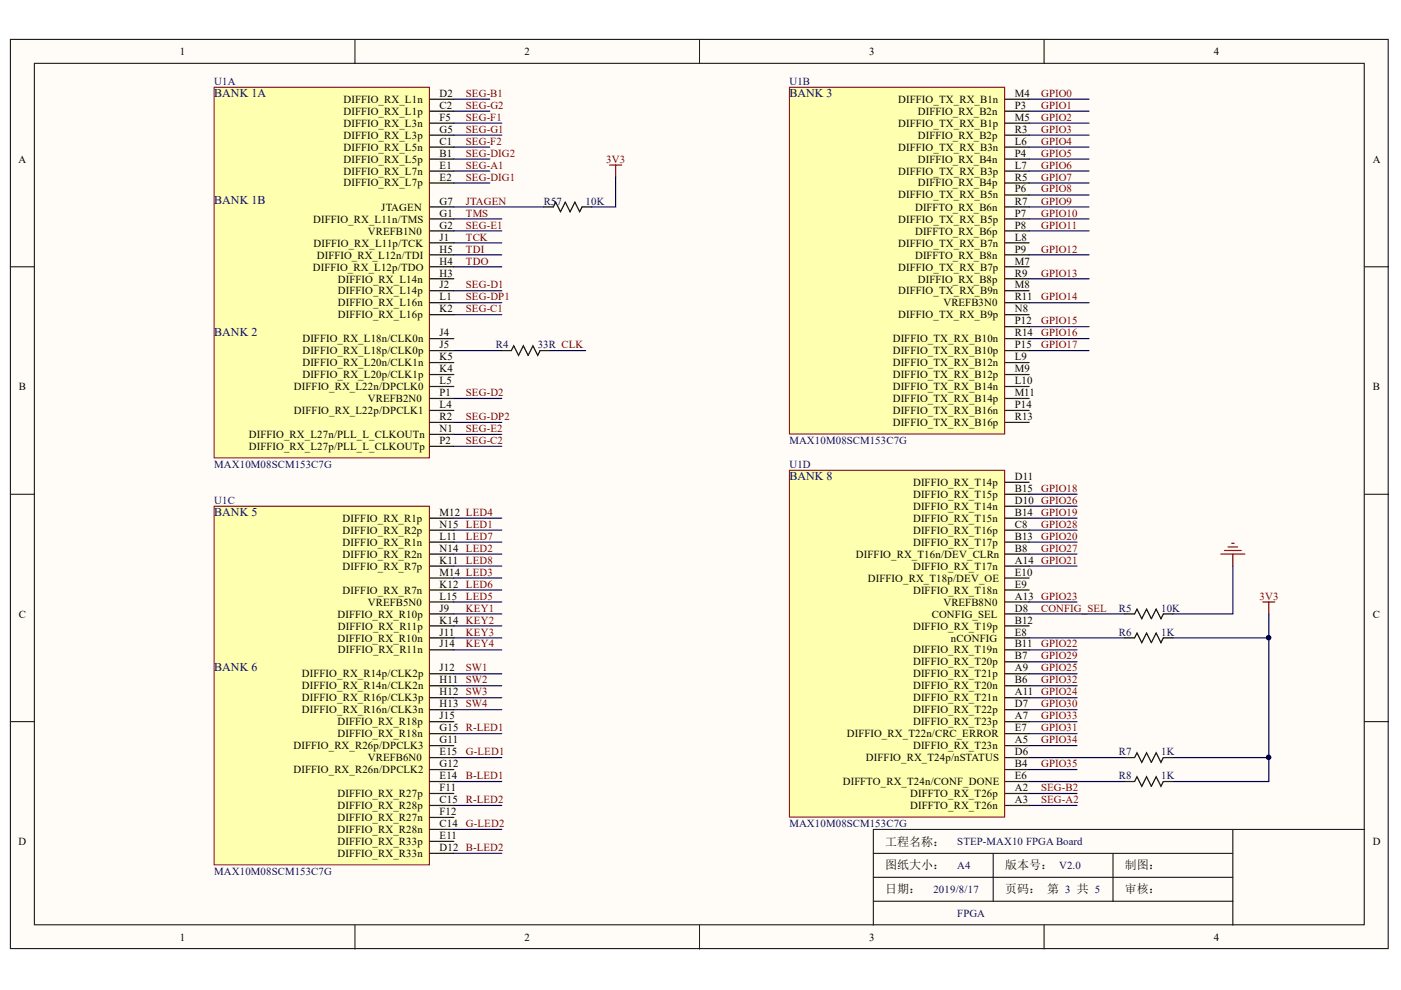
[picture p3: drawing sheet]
<svg xmlns="http://www.w3.org/2000/svg" width="297mm" height="210mm" viewBox="0 0 297 210" stroke-linecap="round" stroke-linejoin="round" font-family="sans-serif">
<g fill="#fffcf8" stroke="#000" stroke-width=".21">
<path d="M2.2 8.3h292.1v192.8h-292.1z"/>
<path d="M7.3 13.4h281.9v182.7h-281.9z"/>
</g>
<g fill="none" stroke="#000" stroke-width=".21">
<path d="M75.3 8.3v5.1M148.3 8.3v5.1M221.4 8.3v5.1M2.2 56.6h5.1M289.3 56.6h5.1M2.2 104.8h5.1M289.3 104.8h5.1M2.2 153h5.1M289.3 153h5.1M261.4 175.9v15.2h-76.2M289.3 175.9h-104.1v20.3M75.3 196.2v5"/>
<path d="M148.3 196.2v5M185.2 186h76.2M185.2 180.9h76.2M210.6 180.9v10.2M221.4 196.2v5M236 180.9v10.2M261.4 191.1v5.1"/>
</g>
<g fill="none" stroke="#000080" stroke-width=".25">
<path d="M96.2 31.2h7.6M96.2 33.7h7.6M96.2 21h7.6M96.2 36.3h7.6M96.2 38.8h7.6M96.2 23.6h7.6M218.2 38.8h12.7M96.2 46.4h10.2M96.2 51.5h10.2M96.2 54h10.2M96.2 56.6h10.2M218.2 54h12.7"/>
<path d="M218.2 41.3h12.7M218.2 43.9h12.7M218.2 49h12.7M96.2 74.3h10.2M96.2 64.2h10.2M96.2 66.7h10.2M96.2 61.6h10.2M116.5 74.3h7.7M218.2 74.3h12.7M218.2 71.8h12.7M218.2 64.2h12.7M218.2 69.3h12.7"/>
<path d="M96.2 89.6h10.2M96.2 92.1h10.2M96.2 84.5h10.2M96.2 112.4h10.2M218.2 104.8h10.2M218.2 117.5h10.2M96.2 132.7h10.2M218.2 130.2h20.3M218.2 120h10.2M218.2 127.6h10.2M218.2 135.2h20.3M96.2 155.5h10.2"/>
<path d="M218.2 142.9h10.2M218.2 147.9h10.2M218.2 153h10.2M218.2 158.1h10.2M218.2 145.4h10.2M96.2 170.8h10.2M96.2 160.6h10.2M96.2 165.7h10.2M218.2 168.2h10.2M218.2 170.8h10.2M218.2 160.6h20.3M218.2 165.7h20.3"/>
</g>
<path d="M267.7 127.6h2.6M269 127.6v2.6" fill="none" stroke="#800000" stroke-width=".25"/>
<path d="M45.4 18.5h45.6v78.6h-45.6z" fill="#ffffb0" stroke="#800000" stroke-width=".21"/>
<g fill="none" stroke="#000" stroke-width=".25">
<path d="M91.1 21h5.1M91.1 23.6h5.1M91.1 26.1h5.1M91.1 28.7h5.1M91.1 31.2h5.1M91.1 33.7h5.1M91.1 36.3h5.1M91.1 38.8h5.1M91.1 43.9h5.1M91.1 46.4h5.1M91.1 49h5.1M91.1 51.5h5.1"/>
<path d="M91.1 54h5.1M91.1 56.6h5.1M91.1 59.1h5.1M91.1 61.6h5.1M91.1 64.2h5.1M91.1 66.7h5.1M91.1 71.8h5.1M91.1 74.3h5.1M91.1 76.9h5.1M91.1 79.4h5.1M91.1 81.9h5.1M91.1 84.5h5.1"/>
<path d="M91.1 87h5.1M91.1 89.6h5.1M91.1 92.1h5.1M91.1 94.6h5.1"/>
</g>
<path d="M167.4 18.5h45.6v73.5h-45.6z" fill="#ffffb0" stroke="#800000" stroke-width=".21"/>
<g fill="none" stroke="#000" stroke-width=".25">
<path d="M213.1 21h5.1M213.1 23.6h5.1M213.1 26.1h5.1M213.1 28.7h5.1M213.1 31.2h5.1M213.1 36.3h5.1M213.1 33.7h5.1M213.1 38.8h5.1M213.1 41.3h5.1M213.1 46.4h5.1M213.1 51.5h5.1M213.1 56.6h5.1"/>
<path d="M213.1 43.9h5.1M213.1 49h5.1M213.1 54h5.1M213.1 59.1h5.1M213.1 61.6h5.1M213.1 66.7h5.1M213.1 64.2h5.1M213.1 69.3h5.1M213.1 71.8h5.1M213.1 74.3h5.1M213.1 76.9h5.1M213.1 79.4h5.1"/>
<path d="M213.1 81.9h5.1M213.1 84.5h5.1M213.1 87h5.1M213.1 89.6h5.1"/>
</g>
<path d="M45.4 107.3h45.6v76.1h-45.6z" fill="#ffffb0" stroke="#800000" stroke-width=".21"/>
<g fill="none" stroke="#000" stroke-width=".25">
<path d="M91.1 109.9h5.1M91.1 112.4h5.1M91.1 114.9h5.1M91.1 117.5h5.1M91.1 120h5.1M91.1 122.6h5.1M91.1 125.1h5.1M91.1 127.6h5.1M91.1 130.2h5.1M91.1 132.7h5.1M91.1 135.2h5.1M91.1 137.8h5.1"/>
<path d="M91.1 142.9h5.1M91.1 145.4h5.1M91.1 147.9h5.1M91.1 150.5h5.1M91.1 153h5.1M91.1 155.5h5.1M91.1 158.1h5.1M91.1 160.6h5.1M91.1 163.2h5.1M91.1 165.7h5.1M91.1 168.2h5.1M91.1 170.8h5.1"/>
<path d="M91.1 173.3h5.1M91.1 175.9h5.1M91.1 178.4h5.1M91.1 180.9h5.1"/>
</g>
<path d="M167.4 99.7h45.6v73.5h-45.6z" fill="#ffffb0" stroke="#800000" stroke-width=".21"/>
<g fill="none" stroke="#000" stroke-width=".25">
<path d="M115.3 43.9h2l.5-1 1 2 1.1-2 1 2 1-2 1 2 .5-1h2M106.4 74.3h2l.5-1 1 2 1.1-2 1 2 1-2 1 2 .5-1h2M213.1 102.3h5.1M213.1 104.8h5.1M213.1 107.3h5.1M213.1 109.9h5.1M213.1 112.4h5.1M213.1 114.9h5.1M213.1 117.5h5.1M213.1 120h5.1M213.1 122.6h5.1M213.1 125.1h5.1"/>
<path d="M213.1 127.6h5.1M213.1 130.2h5.1M213.1 132.7h5.1M213.1 135.2h5.1M213.1 137.8h5.1M238.5 135.2h2.1l.5-1 1 2.1 1-2.1 1 2.1 1-2.1 1 2.1 .6-1.1h2M238.5 130.2h2.1l.5-1 1 2 1-2 1 2 1-2 1 2 .6-1h2M213.1 140.3h5.1M213.1 142.9h5.1M213.1 145.4h5.1M213.1 147.9h5.1M213.1 150.5h5.1"/>
<path d="M213.1 153h5.1M213.1 155.5h5.1M213.1 158.1h5.1M213.1 160.6h5.1M213.1 163.2h5.1M213.1 165.7h5.1M213.1 168.2h5.1M213.1 170.8h5.1M238.5 160.6h2.1l.5-1 1 2 1-2 1 2 1-2 1 2 .6-1h2M238.5 165.7h2.1l.5-1 1 2 1-2 1 2 1-2 1 2 .6-1h2"/>
</g>
<g fill="none" stroke="#000080" stroke-width=".25">
<path d="M96.2 26.1h10.2M96.2 28.7h10.2M130.5 37.5v6.4h-5.1M218.2 26.1h12.7M218.2 28.7h12.7M218.2 21h12.7M218.2 23.6h12.7M218.2 31.2h12.7M218.2 33.7h12.7M218.2 36.3h12.7M96.2 43.9h19.1M96.2 49h10.2"/>
<path d="M218.2 59.1h12.7M218.2 46.4h12.7M96.2 94.6h10.2M96.2 114.9h10.2M96.2 109.9h10.2M96.2 117.5h10.2M218.2 114.9h10.2M218.2 109.9h10.2M218.2 112.4h10.2M218.2 107.3h10.2M96.2 137.8h10.2M96.2 130.2h10.2"/>
<path d="M96.2 135.2h10.2M96.2 120h10.2M96.2 122.6h10.2M96.2 125.1h10.2M96.2 127.6h10.2M218.2 137.8h10.2M248.7 135.2h20.3v30.5h-20.3M261.4 120v10.2h-12.7M269 130.2v5M96.2 150.5h10.2M96.2 142.9h10.2M96.2 145.4h10.2"/>
<path d="M96.2 147.9h10.2M218.2 140.3h10.2M218.2 150.5h10.2M218.2 155.5h10.2M96.2 175.9h10.2M218.2 163.2h10.2M248.7 160.6h20.3M96.2 180.9h10.2"/>
</g>
<path d="M129.3 35h2.5M130.5 35v2.5M258.8 117.5h5.1M259.6 116.7h3.6M260.4 116h2M261.1 115.2h.5M261.4 117.5v2.5" fill="none" stroke="#800000" stroke-width=".25"/>
<g fill="#000080" stroke="#000080" stroke-width=".21">
<circle cx="269" cy="135.2" r=".46"/>
<circle cx="269" cy="160.6" r=".46"/>
</g>
<g font-size="2.5" fill="#000080">
<text x="45.4" y="20.5">BANK 1A</text>
<text x="167.4" y="20.5">BANK 3</text>
<text x="45.4" y="43.3">BANK 1B</text>
<text x="45.4" y="71.2">BANK 2</text>
<text x="167.4" y="101.7">BANK 8</text>
<text x="45.4" y="109.3">BANK 5</text>
<text x="45.4" y="142.4">BANK 6</text>
</g>
<g font-size="2.5">
<text x="187.7" y="179.3">工程名称：</text>
<text x="187.7" y="184.3">图纸大小：</text>
<text x="213.1" y="184.3">版本号： V2.0</text>
<text x="238.5" y="184.3">制图：</text>
<text x="187.7" y="189.3">日期：</text>
<text x="213.1" y="189.3">页码： 第 3 共 5</text>
<text x="238.5" y="189.3">审核：</text>
</g>
<g font-size="2.3">
<text x="38.1" y="11.7">1</text>
<text x="111.2" y="11.7">2</text>
<text x="184.3" y="11.7">3</text>
<text x="257.3" y="11.7">4</text>
<text x="72.8" y="21.8">DIFFIO_RX_L1n</text>
<text x="93.2" y="20.5">D2</text>
<text x="93.2" y="23.1">C2</text>
<text x="190.5" y="21.8">DIFFIO_TX_RX_B1n</text>
<text x="215.1" y="20.5">M4</text>
<text x="215.1" y="23.1">P3</text>
<text x="72.8" y="24.3">DIFFIO_RX_L1p</text>
<text x="72.8" y="26.9">DIFFIO_RX_L3n</text>
<text x="72.8" y="29.4">DIFFIO_RX_L3p</text>
<text x="93.2" y="25.6">F5</text>
<text x="93.2" y="28.1">G5</text>
<text x="190.5" y="26.9">DIFFIO_TX_RX_B1p</text>
<text x="194.6" y="24.3">DIFFIO_RX_B2n</text>
<text x="194.6" y="29.4">DIFFIO_RX_B2p</text>
<text x="215.1" y="25.6">M5</text>
<text x="215.1" y="28.1">R3</text>
<text x="3.9" y="34.5">A</text>
<text x="72.8" y="31.9">DIFFIO_RX_L5n</text>
<text x="72.8" y="34.5">DIFFIO_RX_L5p</text>
<text x="93.2" y="30.7">C1</text>
<text x="93.2" y="33.2">B1</text>
<text x="93.2" y="35.7">E1</text>
<text x="190.5" y="31.9">DIFFIO_TX_RX_B3n</text>
<text x="194.6" y="34.5">DIFFIO_RX_B4n</text>
<text x="215.1" y="30.7">L6</text>
<text x="215.1" y="35.7">L7</text>
<text x="215.1" y="33.2">P4</text>
<text x="291.1" y="34.5">A</text>
<text x="72.8" y="37">DIFFIO_RX_L7n</text>
<text x="72.8" y="39.5">DIFFIO_RX_L7p</text>
<text x="93.2" y="38.3">E2</text>
<text x="190.5" y="37">DIFFIO_TX_RX_B3p</text>
<text x="194.6" y="39.5">DIFFIO_RX_B4p</text>
<text x="215.1" y="38.3">R5</text>
<text x="215.1" y="40.8">P6</text>
<text x="66.4" y="47.2">DIFFIO_RX_L11n/TMS</text>
<text x="80.8" y="44.7">JTAGEN</text>
<text x="93.2" y="43.4">G7</text>
<text x="93.2" y="46">G1</text>
<text x="190.5" y="42.1">DIFFIO_TX_RX_B5n</text>
<text x="190.5" y="47.2">DIFFIO_TX_RX_B5p</text>
<text x="194" y="44.7">DIFFTO_RX_B6n</text>
<text x="215.1" y="46">P7</text>
<text x="215.1" y="43.4">R7</text>
<text x="66.5" y="52.3">DIFFIO_RX_L11p/TCK</text>
<text x="78" y="49.8">VREFB1N0</text>
<text x="93.2" y="48.5">G2</text>
<text x="93.2" y="51">J1</text>
<text x="93.2" y="53.6">H5</text>
<text x="190.5" y="52.3">DIFFIO_TX_RX_B7n</text>
<text x="194" y="49.8">DIFFTO_RX_B6p</text>
<text x="215.1" y="51">L8</text>
<text x="215.1" y="48.5">P8</text>
<text x="215.1" y="53.6">P9</text>
<text x="66.3" y="57.4">DIFFIO_RX_L12p/TDO</text>
<text x="67.1" y="54.8">DIFFIO_RX_L12n/TDI</text>
<text x="71.6" y="59.9">DIFFIO_RX_L14n</text>
<text x="93.2" y="56.1">H4</text>
<text x="93.2" y="58.6">H3</text>
<text x="190.5" y="57.4">DIFFIO_TX_RX_B7p</text>
<text x="194" y="54.8">DIFFTO_RX_B8n</text>
<text x="194.6" y="59.9">DIFFIO_RX_B8p</text>
<text x="215.1" y="56.1">M7</text>
<text x="215.1" y="58.6">R9</text>
<text x="71.6" y="62.4">DIFFIO_RX_L14p</text>
<text x="71.6" y="65">DIFFIO_RX_L16n</text>
<text x="93.2" y="61.2">J2</text>
<text x="93.2" y="63.7">L1</text>
<text x="190.5" y="62.4">DIFFIO_TX_RX_B9n</text>
<text x="200" y="65">VREFB3N0</text>
<text x="215.1" y="61.2">M8</text>
<text x="215.1" y="63.7">R11</text>
<text x="71.6" y="67.5">DIFFIO_RX_L16p</text>
<text x="93.2" y="66.2">K2</text>
<text x="93.2" y="71.3">J4</text>
<text x="190.5" y="67.5">DIFFIO_TX_RX_B9p</text>
<text x="215.1" y="66.2">N8</text>
<text x="215.1" y="68.8">P12</text>
<text x="215.1" y="71.3">R14</text>
<text x="64.1" y="72.6">DIFFIO_RX_L18n/CLK0n</text>
<text x="64.1" y="75.1">DIFFIO_RX_L18p/CLK0p</text>
<text x="64.1" y="77.6">DIFFIO_RX_L20n/CLK1n</text>
<text x="93.2" y="73.8">J5</text>
<text x="93.2" y="76.4">K5</text>
<text x="189.3" y="72.6">DIFFIO_TX_RX_B10n</text>
<text x="189.3" y="75.1">DIFFIO_TX_RX_B10p</text>
<text x="189.3" y="77.6">DIFFIO_TX_RX_B12n</text>
<text x="215.1" y="73.8">P15</text>
<text x="215.1" y="76.4">L9</text>
<text x="4" y="82.7">B</text>
<text x="62.3" y="82.7">DIFFIO_RX_L22n/DPCLK0</text>
<text x="64.1" y="80.2">DIFFIO_RX_L20p/CLK1p</text>
<text x="93.2" y="78.9">K4</text>
<text x="93.2" y="81.4">L5</text>
<text x="93.2" y="84">P1</text>
<text x="189.3" y="80.2">DIFFIO_TX_RX_B12p</text>
<text x="189.3" y="82.7">DIFFIO_TX_RX_B14n</text>
<text x="215.1" y="78.9">M9</text>
<text x="215.1" y="81.4">L10</text>
<text x="215.1" y="84">M11</text>
<text x="291.1" y="82.7">B</text>
<text x="62.3" y="87.8">DIFFIO_RX_L22p/DPCLK1</text>
<text x="78" y="85.2">VREFB2N0</text>
<text x="93.2" y="86.5">L4</text>
<text x="93.2" y="89">R2</text>
<text x="189.3" y="85.2">DIFFIO_TX_RX_B14p</text>
<text x="189.3" y="87.8">DIFFIO_TX_RX_B16n</text>
<text x="215.1" y="86.5">P14</text>
<text x="215.1" y="89">R13</text>
<text x="52.8" y="92.8">DIFFIO_RX_L27n/PLL_L_CLKOUTn</text>
<text x="52.8" y="95.4">DIFFIO_RX_L27p/PLL_L_CLKOUTp</text>
<text x="93.2" y="91.6">N1</text>
<text x="93.2" y="94.1">P2</text>
<text x="189.3" y="90.3">DIFFIO_TX_RX_B16p</text>
<text x="215.1" y="101.7">D11</text>
<text x="193.6" y="103">DIFFIO_RX_T14p</text>
<text x="193.6" y="105.6">DIFFIO_RX_T15p</text>
<text x="215.1" y="104.3">B15</text>
<text x="215.1" y="106.9">D10 GPIO26</text>
<text x="72.6" y="110.7">DIFFIO_RX_R1p</text>
<text x="72.6" y="113.2">DIFFIO_RX_R2p</text>
<text x="93.2" y="109.4">M12 LED4</text>
<text x="93.2" y="111.9">N15 LED1</text>
<text x="193.6" y="108.1">DIFFIO_RX_T14n</text>
<text x="193.6" y="110.7">DIFFIO_RX_T15n</text>
<text x="193.6" y="113.2">DIFFIO_RX_T16p</text>
<text x="215.1" y="109.4">B14</text>
<text x="215.1" y="111.9">C8</text>
<text x="72.6" y="115.7">DIFFIO_RX_R1n</text>
<text x="72.6" y="118.3">DIFFIO_RX_R2n</text>
<text x="93.2" y="114.5">L11</text>
<text x="93.2" y="117">N14 LED2</text>
<text x="93.2" y="119.5">K11</text>
<text x="181.5" y="118.3">DIFFIO_RX_T16n/DEV_CLRn</text>
<text x="193.6" y="115.7">DIFFIO_RX_T17p</text>
<text x="215.1" y="114.5">B13</text>
<text x="215.1" y="117">B8</text>
<text x="215.1" y="119.5">A14 GPIO21</text>
<text x="72.6" y="120.8">DIFFIO_RX_R7p</text>
<text x="72.6" y="125.9">DIFFIO_RX_R7n</text>
<text x="93.2" y="122.1">M14 LED3</text>
<text x="93.2" y="124.6">K12 LED6</text>
<text x="184" y="123.3">DIFFIO_RX_T18p/DEV_OE</text>
<text x="193.6" y="120.8">DIFFIO_RX_T17n</text>
<text x="193.6" y="125.9">DIFFIO_RX_T18n</text>
<text x="215.1" y="122.1">E10</text>
<text x="215.1" y="124.6">E9</text>
<text x="4" y="130.9">C</text>
<text x="71.5" y="130.9">DIFFIO_RX_R10p</text>
<text x="78" y="128.4">VREFB5N0</text>
<text x="93.2" y="127.1">L15</text>
<text x="93.2" y="129.7">J9</text>
<text x="197.6" y="130.9">CONFIG_SEL</text>
<text x="200" y="128.4">VREFB8N0</text>
<text x="215.1" y="127.1">A13 GPIO23</text>
<text x="215.1" y="129.7">D8</text>
<text x="291.1" y="130.9">C</text>
<text x="71.5" y="136">DIFFIO_RX_R10n</text>
<text x="71.6" y="133.5">DIFFIO_RX_R11p</text>
<text x="93.2" y="132.2">K14 KEY2</text>
<text x="93.2" y="134.7">J11</text>
<text x="93.2" y="137.3">J14</text>
<text x="193.6" y="133.5">DIFFIO_RX_T19p</text>
<text x="201.6" y="136">nCONFIG</text>
<text x="215.1" y="132.2">B12</text>
<text x="215.1" y="134.7">E8</text>
<text x="215.1" y="137.3">B11</text>
<text x="64" y="143.6">DIFFIO_RX_R14p/CLK2p</text>
<text x="71.6" y="138.5">DIFFIO_RX_R11n</text>
<text x="93.2" y="142.4">J12</text>
<text x="193.6" y="138.5">DIFFIO_RX_T19n</text>
<text x="193.6" y="141.1">DIFFIO_RX_T20p</text>
<text x="193.6" y="143.6">DIFFIO_RX_T21p</text>
<text x="215.1" y="139.8">B7</text>
<text x="215.1" y="142.4">A9</text>
<text x="64" y="146.2">DIFFIO_RX_R14n/CLK2n</text>
<text x="64" y="148.7">DIFFIO_RX_R16p/CLK3p</text>
<text x="93.2" y="144.9">H11</text>
<text x="93.2" y="147.4">H12 SW3</text>
<text x="93.2" y="150">H13 SW4</text>
<text x="193.6" y="146.2">DIFFIO_RX_T20n</text>
<text x="193.6" y="148.7">DIFFIO_RX_T21n</text>
<text x="215.1" y="144.9">B6</text>
<text x="215.1" y="147.4">A11</text>
<text x="215.1" y="150">D7</text>
<text x="64" y="151.2">DIFFIO_RX_R16n/CLK3n</text>
<text x="71.5" y="153.8">DIFFIO_RX_R18p</text>
<text x="93.2" y="152.5">J15</text>
<text x="93.2" y="155">G15 R-LED1</text>
<text x="193.6" y="151.2">DIFFIO_RX_T22p</text>
<text x="193.6" y="153.8">DIFFIO_RX_T23p</text>
<text x="215.1" y="152.5">A7</text>
<text x="215.1" y="155">E7</text>
<text x="62.2" y="158.8">DIFFIO_RX_R26p/DPCLK3</text>
<text x="71.5" y="156.3">DIFFIO_RX_R18n</text>
<text x="78" y="161.4">VREFB6N0</text>
<text x="93.2" y="157.6">G11</text>
<text x="93.2" y="160.1">E15</text>
<text x="179.5" y="156.3">DIFFIO_RX_T22n/CRC_ERROR</text>
<text x="183.6" y="161.4">DIFFIO_RX_T24p/nSTATUS</text>
<text x="193.6" y="158.8">DIFFIO_RX_T23n</text>
<text x="215.1" y="157.6">A5</text>
<text x="215.1" y="160.1">D6</text>
<text x="62.2" y="164">DIFFIO_RX_R26n/DPCLK2</text>
<text x="93.2" y="162.6">G12</text>
<text x="93.2" y="165.2">E14</text>
<text x="93.2" y="167.8">F11</text>
<text x="178.7" y="166.5">DIFFTO_RX_T24n/CONF_DONE</text>
<text x="215.1" y="162.6">B4</text>
<text x="215.1" y="165.2">E6</text>
<text x="215.1" y="167.8">A2</text>
<text x="71.5" y="169">DIFFIO_RX_R27p</text>
<text x="71.5" y="171.6">DIFFIO_RX_R28p</text>
<text x="93.2" y="170.3">C15</text>
<text x="93.2" y="172.8">F12</text>
<text x="193" y="169">DIFFTO_RX_T26p</text>
<text x="193" y="171.6">DIFFTO_RX_T26n</text>
<text x="215.1" y="170.3">A3</text>
<text x="3.9" y="179.2">D</text>
<text x="71.5" y="174.1">DIFFIO_RX_R27n</text>
<text x="71.5" y="176.6">DIFFIO_RX_R28n</text>
<text x="71.5" y="179.2">DIFFIO_RX_R33p</text>
<text x="93.2" y="175.4">C14</text>
<text x="93.2" y="177.9">E11</text>
<text x="291.1" y="179.2">D</text>
<text x="71.5" y="181.7">DIFFIO_RX_R33n</text>
<text x="93.2" y="180.5">D12 B-LED2</text>
<text x="38.1" y="199.5">1</text>
<text x="111.2" y="199.5">2</text>
<text x="184.3" y="199.5">3</text>
<text x="257.3" y="199.5">4</text>
</g>
<g font-size="2.3" fill="#000080">
<text x="45.4" y="18">U1A</text>
<text x="167.4" y="18">U1B</text>
<text x="115.3" y="43.4">R57</text>
<text x="124.1" y="43.4">10K</text>
<text x="105.1" y="73.8">R4</text>
<text x="114" y="73.8">33R CLK</text>
<text x="167.4" y="94.1">MAX10M08SCM153C7G</text>
<text x="45.4" y="99.2">MAX10M08SCM153C7G</text>
<text x="167.4" y="99.2">U1D</text>
<text x="45.4" y="106.9">U1C</text>
<text x="237.2" y="129.7">R5</text>
<text x="246.2" y="129.7">10K</text>
<text x="237.2" y="134.7">R6</text>
<text x="246.2" y="134.7">1K</text>
<text x="237.2" y="160.1">R7</text>
<text x="246.2" y="160.1">1K</text>
<text x="237.2" y="165.2">R8</text>
<text x="246.2" y="165.2">1K</text>
<text x="167.4" y="175.4">MAX10M08SCM153C7G</text>
<text x="203" y="179.2">STEP-MAX10 FPGA Board</text>
<text x="45.4" y="185.5">MAX10M08SCM153C7G</text>
<text x="203" y="184.3">A4</text>
<text x="197.9" y="189.3">2019/8/17</text>
<text x="203" y="194.4">FPGA</text>
</g>
<g font-size="2.3" fill="#800000">
<text x="98.8" y="23.1">SEG-G2</text>
<text x="98.8" y="20.5">SEG-B1</text>
<text x="220.7" y="20.5">GPIO0</text>
<text x="220.7" y="23.1">GPIO1</text>
<text x="98.8" y="25.6">SEG-F1</text>
<text x="98.8" y="28.1">SEG-G1</text>
<text x="220.7" y="28.1">GPIO3</text>
<text x="220.7" y="25.6">GPIO2</text>
<text x="98.8" y="35.7">SEG-A1</text>
<text x="98.8" y="30.7">SEG-F2</text>
<text x="98.8" y="33.2">SEG-DIG2</text>
<text x="128.5" y="34.5">3V3</text>
<text x="220.7" y="33.2">GPIO5</text>
<text x="220.7" y="30.7">GPIO4</text>
<text x="220.7" y="35.7">GPIO6</text>
<text x="98.8" y="38.3">SEG-DIG1</text>
<text x="220.7" y="38.3">GPIO7</text>
<text x="220.7" y="40.8">GPIO8</text>
<text x="98.8" y="43.4">JTAGEN</text>
<text x="98.8" y="46">TMS</text>
<text x="220.7" y="43.4">GPIO9</text>
<text x="220.7" y="46">GPIO10</text>
<text x="98.8" y="51">TCK</text>
<text x="98.8" y="53.6">TDI</text>
<text x="98.8" y="48.5">SEG-E1</text>
<text x="220.7" y="48.5">GPIO11</text>
<text x="220.7" y="53.6">GPIO12</text>
<text x="98.8" y="56.1">TDO</text>
<text x="220.7" y="58.6">GPIO13</text>
<text x="98.8" y="61.2">SEG-D1</text>
<text x="98.8" y="63.7">SEG-DP1</text>
<text x="220.7" y="63.7">GPIO14</text>
<text x="98.8" y="66.2">SEG-C1</text>
<text x="220.7" y="68.8">GPIO15</text>
<text x="220.7" y="71.3">GPIO16</text>
<text x="220.7" y="73.8">GPIO17</text>
<text x="98.8" y="84">SEG-D2</text>
<text x="98.8" y="89">SEG-DP2</text>
<text x="98.8" y="91.6">SEG-E2</text>
<text x="98.8" y="94.1">SEG-C2</text>
<text x="220.7" y="104.3">GPIO18</text>
<text x="220.7" y="111.9">GPIO28</text>
<text x="220.7" y="109.4">GPIO19</text>
<text x="98.8" y="114.5">LED7</text>
<text x="98.8" y="119.5">LED8</text>
<text x="220.7" y="114.5">GPIO20</text>
<text x="220.7" y="117">GPIO27</text>
<text x="98.8" y="129.7">KEY1</text>
<text x="98.8" y="127.1">LED5</text>
<text x="220.7" y="129.7">CONFIG_SEL</text>
<text x="267.1" y="127.1">3V3</text>
<text x="98.8" y="134.7">KEY3</text>
<text x="98.8" y="137.3">KEY4</text>
<text x="220.7" y="137.3">GPIO22</text>
<text x="98.8" y="142.4">SW1</text>
<text x="220.7" y="139.8">GPIO29</text>
<text x="220.7" y="142.4">GPIO25</text>
<text x="98.8" y="144.9">SW2</text>
<text x="220.7" y="147.4">GPIO24</text>
<text x="220.7" y="150">GPIO30</text>
<text x="220.7" y="144.9">GPIO32</text>
<text x="220.7" y="152.5">GPIO33</text>
<text x="220.7" y="155">GPIO31</text>
<text x="98.8" y="160.1">G-LED1</text>
<text x="220.7" y="157.6">GPIO34</text>
<text x="98.8" y="165.2">B-LED1</text>
<text x="220.7" y="167.8">SEG-B2</text>
<text x="220.7" y="162.6">GPIO35</text>
<text x="98.8" y="170.3">R-LED2</text>
<text x="220.7" y="170.3">SEG-A2</text>
<text x="98.8" y="175.4">G-LED2</text>
</g>
</svg>
